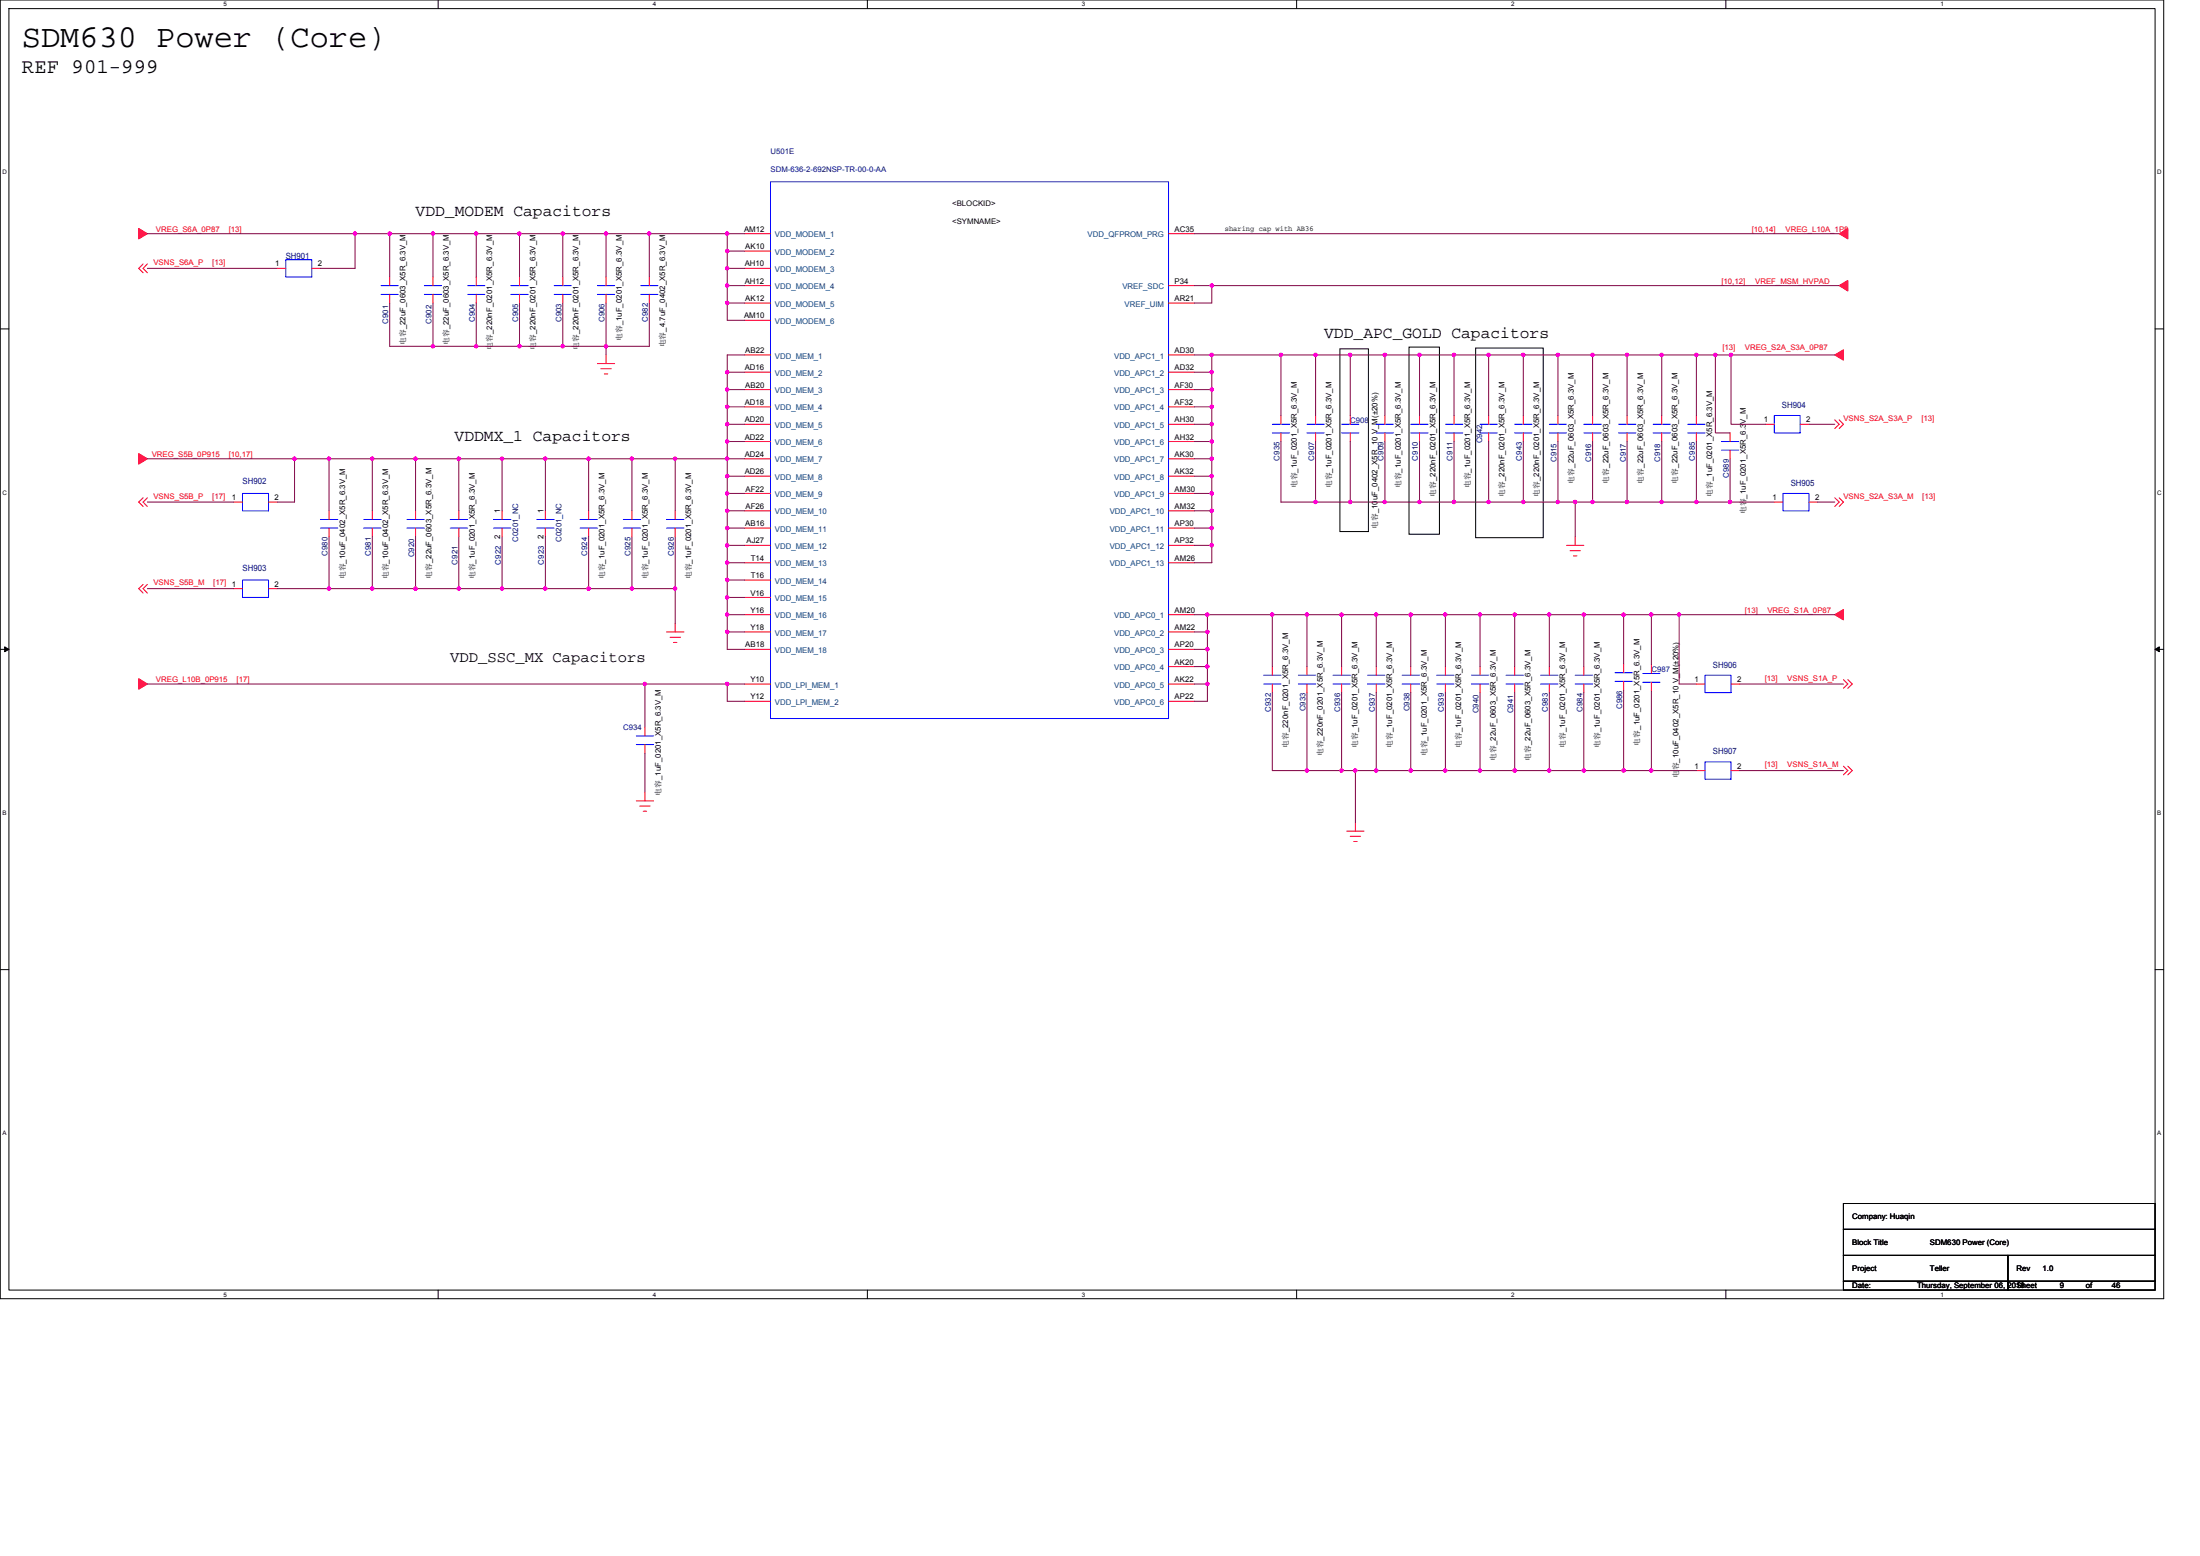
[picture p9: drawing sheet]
<svg xmlns="http://www.w3.org/2000/svg" width="297mm" height="210mm" viewBox="0 0 297 210" stroke-linecap="round" stroke-linejoin="round" font-family="sans-serif">
<path d="M0 0h292.1v175.3h-292.1zM1.2 1.2h289.8v172.9h-289.8z" fill="none" stroke="#000" stroke-width=".14"/>
<g fill="#fff">
<path d="M30.2 .1h.4v1h-.4z"/>
<path d="M30.2 174.2h.4v1h-.4z"/>
</g>
<path d="M59.2 0v1.2M59.2 174.1v1.2" fill="none" stroke="#000" stroke-width=".14"/>
<g fill="#fff">
<path d="M88.1 .1h.5v1h-.5z"/>
<path d="M88.1 174.2h.5v1h-.5z"/>
</g>
<path d="M117.1 0v1.2M117.1 174.1v1.2" fill="none" stroke="#000" stroke-width=".14"/>
<g fill="#fff">
<path d="M146.1 .1h.5v1h-.5z"/>
<path d="M146.1 174.2h.5v1h-.5z"/>
</g>
<path d="M175.1 0v1.2M175.1 174.1v1.2" fill="none" stroke="#000" stroke-width=".14"/>
<g fill="#fff">
<path d="M204 .1h.5v1h-.5z"/>
<path d="M204 174.2h.5v1h-.5z"/>
</g>
<path d="M233 0v1.2M233 174.1v1.2" fill="none" stroke="#000" stroke-width=".14"/>
<g fill="#fff">
<path d="M262 .1h.5v1h-.5z"/>
<path d="M262 174.2h.5v1h-.5z"/>
<path d="M.3 22.8h.6v.9h-.6z"/>
<path d="M291.3 22.8h.6v.9h-.6z"/>
<path d="M.3 66h.6v.9h-.6z"/>
<path d="M291.3 66h.6v.9h-.6z"/>
</g>
<path d="M0 44.4h1.2M291 44.4h1.1" fill="none" stroke="#000" stroke-width=".14"/>
<g fill="#fff">
<path d="M.3 109.2h.6v1h-.6z"/>
<path d="M291.3 109.2h.5v1h-.5z"/>
</g>
<path d="M0 87.6h1.2M291 87.6h1.1" fill="none" stroke="#000" stroke-width=".14"/>
<path d="M.6 87.3l.6 .3-.6 .3zM291 87.6l.5-.3v.6z" fill="#000" stroke="#000" stroke-width=".14"/>
<g fill="#fff">
<path d="M.3 152.5h.6v.9h-.6z"/>
<path d="M291.3 152.5h.5v.9h-.5z"/>
</g>
<path d="M180.9 47.1h3.9v24.6h-3.9zM190.2 46.8h4.1v25.3h-4.1zM199.2 47h9.2v25.6h-9.2zM0 130.9h1.2M291 130.9h1.1M248.9 162.4h42.1v3.5h-42.1zM248.9 165.9h42.1v3.5h-42.1zM248.9 169.4h22.2v3.5h-22.2zM248.9 172.9h22.2v1.2h-22.2zM271.1 172.9h19.9v1.2h-19.9zM271.1 169.4h19.9v3.5h-19.9z" fill="none" stroke="#000" stroke-width=".14"/>
<g fill="none" stroke="#f00" stroke-width=".14">
<path d="M19.3 35.6l-.6 .6 .6 .6M19.9 35.6l-.6 .6 .6 .6M37.4 36.2h1.2M42.1 36.2h1.2M52.6 37.4v1.1M52.6 39.7v1.2M58.5 37.4v1.1M58.5 39.7v1.2M64.3 37.4v1.1M64.3 39.7v1.2M70.1 37.4v1.1M70.1 39.7v1.2"/>
<path d="M76 37.4v1.1M76 39.7v1.2M81.8 37.4v1.1M81.8 39.7v1.2M87.7 37.4v1.1M87.7 39.7v1.2M100.5 31.5h3.5M100.5 33.9h3.5M100.5 36.2h3.5M100.5 38.5h3.5M157.8 31.5h3.5M157.8 38.5h3.5"/>
<path d="M80.7 49.1h2.3M81.1 49.8h1.4M81.6 50.5h.5M81.8 47.9v1.2M100.5 47.9h3.5M100.5 52.6h3.5M100.5 57.3h3.5M100.5 59.6h3.5M100.5 40.9h3.5M100.5 43.2h3.5M100.5 50.2h3.5M100.5 54.9h3.5"/>
<path d="M157.8 40.9h3.5M157.8 47.9h3.5M157.8 50.2h3.5M157.8 52.6h3.5M157.8 54.9h3.5M157.8 57.3h3.5M157.8 59.6h3.5M172.9 56.1v1.2M172.9 58.4v1.2M177.6 56.1v1.2M177.6 58.4v1.2M182.3 56.1v1.2"/>
<path d="M182.3 58.4v1.2M187 58.4v1.2M187 56.1v1.2M191.7 56.1v1.2M191.7 58.4v1.2M196.3 56.1v1.2M196.3 58.4v1.2M201 56.1v1.2M201 58.4v1.2M205.7 56.1v1.2M205.7 58.4v1.2M210.4 56.1v1.2"/>
<path d="M210.4 58.4v1.2M215 56.1v1.2M215 58.4v1.2M219.7 56.1v1.2M219.7 58.4v1.2M224.4 56.1v1.2M224.4 58.4v1.2M229 56.1v1.2M229 58.4v1.2M233.6 58.4v1.2M238.4 57.3h1.2M243.1 57.3h1.1"/>
<path d="M247.7 56.7l.6 .6-.6 .5M248.3 56.7l.6 .6-.6 .5M19.3 67.2l-.6 .6 .6 .5M19.3 78.9l-.6 .5 .6 .6M19.9 67.2l-.6 .6 .6 .5M19.9 78.9l-.6 .5 .6 .6M31.6 67.8h1.1M31.6 79.4h1.1M36.3 67.8h1.1M36.3 79.4h1.1M44.4 68.9v1.2M44.4 71.3v1.1"/>
<path d="M50.3 68.9v1.2M50.3 71.3v1.1M56.1 68.9v1.2M56.1 71.3v1.1M62 68.9v1.2M62 71.3v1.1M67.8 68.9v1.2M67.8 71.3v1.1M73.6 68.9v1.2M73.6 71.3v1.1M79.5 68.9v1.2M79.5 71.3v1.1"/>
<path d="M85.3 68.9v1.2M85.3 71.3v1.1M91.2 68.9v1.2M91.2 71.3v1.1M100.5 61.9h3.5M100.5 64.3h3.5M100.5 66.6h3.5M100.5 68.9h3.5M100.5 71.3h3.5M100.5 73.6h3.5M100.5 75.9h3.5M100.5 78.3h3.5"/>
<path d="M157.8 61.9h3.5M157.8 64.3h3.5M157.8 66.6h3.5M157.8 68.9h3.5M157.8 71.3h3.5M157.8 73.6h3.5M157.8 75.9h3.5M211.5 73.6h2.3M212 74.3h1.4M212.4 75h.5M212.7 72.4v1.2M233.6 60.7v1.2"/>
<path d="M239.6 67.8h1.1M244.2 67.8h1.2M247.7 67.2l.6 .6-.6 .5M248.3 67.2l.6 .6-.6 .5M87.1 98.1v1.2M90 85.3h2.3M90.5 86h1.4M90.9 86.7h.5M91.2 84.1v1.2M100.5 80.6h3.5M100.5 83h3.5M100.5 85.3h3.5"/>
<path d="M100.5 92.3h3.5M100.5 94.6h3.5M100.5 87.6h3.5M157.8 83h3.5M157.8 85.3h3.5M157.8 87.6h3.5M157.8 90h3.5M157.8 92.3h3.5M157.8 94.6h3.5M171.8 90v1.1M171.8 92.3v1.2M176.5 90v1.1"/>
<path d="M176.5 92.3v1.2M181.1 90v1.1M181.1 92.3v1.2M185.8 90v1.1M185.8 92.3v1.2M190.5 90v1.1M190.5 92.3v1.2M195.2 90v1.1M195.2 92.3v1.2M199.8 90v1.1M199.8 92.3v1.2M204.5 90v1.1"/>
<path d="M204.5 92.3v1.2M209.2 90v1.1M209.2 92.3v1.2M213.8 90v1.1M213.8 92.3v1.2M219.2 89.6v1.2M219.2 91.9v1.2M223 89.7v1.2M223 92.1v1.1M229 92.3h1.2M233.7 92.3h1.2M248.9 91.7l.6 .6-.6 .6"/>
<path d="M249.5 91.7l.6 .6-.6 .6M85.9 108.1h2.3M86.4 108.8h1.4M86.8 109.5h.5M87.1 106.9v1.2M87.1 100.5v1.1M181.8 112.2h2.4M182.3 112.9h1.4M182.8 113.6h.4M183 111v1.2M229 104h1.2M233.7 104h1.2"/>
<path d="M248.9 103.4l.6 .6-.6 .6M249.5 103.4l.6 .6-.6 .6"/>
</g>
<g fill="#f00" stroke="#f00" stroke-width=".14">
<path d="M18.7 30.8l1.2 .7-1.2 .7z" fill-rule="evenodd"/>
<path d="M18.7 61.2l1.2 .7-1.2 .7z" fill-rule="evenodd"/>
<path d="M247.7 83l1.2-.7v1.4z" fill-rule="evenodd"/>
<path d="M247.7 47.9l1.2-.7v1.4z" fill-rule="evenodd"/>
<path d="M248.3 31.5l1.2-.7v1.4z" fill-rule="evenodd"/>
<path d="M248.3 38.5l1.2-.7v1.5z" fill-rule="evenodd"/>
<path d="M18.7 91.6l1.2 .7-1.2 .7z" fill-rule="evenodd"/>
</g>
<g fill="none" stroke="#00f" stroke-width=".14">
<path d="M38.6 35.1h3.5v2.3h-3.5zM38.6 36.2h.1M42.1 36.2h.1M51.5 38.5h2.3M51.5 39.7h2.3M52.6 38.5h.1M52.6 39.7h.1M57.3 38.5h2.3M57.3 39.7h2.3M58.5 38.5h.1M58.5 39.7h.1M63.1 38.5h2.4"/>
<path d="M63.1 39.7h2.4M64.3 38.5h.1M64.3 39.7h.1M69 38.5h2.3M69 39.7h2.3M70.1 38.5h.1M70.1 39.7h.1M74.8 38.5h2.3M74.8 39.7h2.3M76 38.5h.1M76 39.7h.1M80.7 38.5h2.3"/>
<path d="M80.7 39.7h2.3M81.8 38.5h.1M81.8 39.7h.1M86.5 38.5h2.3M86.5 39.7h2.3M87.7 38.5h.1M87.7 39.7h.1M104 24.5h53.8v72.5h-53.8zM171.8 57.3h2.3M171.8 58.4h2.3M172.9 57.3h.1M172.9 58.4h.1"/>
<path d="M176.5 57.3h2.3M176.5 58.4h2.3M177.6 57.3h.1M177.6 58.4h.1M181.1 57.3h2.4M181.1 58.4h2.4M182.3 57.3h.1M182.3 58.4h.1M185.8 58.4h2.3M185.8 57.3h2.3M187 58.4h.1M187 57.3h.1"/>
<path d="M190.5 57.3h2.3M190.5 58.4h2.3M191.7 57.3h.1M191.7 58.4h.1M195.2 57.3h2.3M195.2 58.4h2.3M196.3 57.3h.1M196.3 58.4h.1M199.8 57.3h2.4M199.8 58.4h2.4M201 57.3h.1M201 58.4h.1"/>
<path d="M204.5 57.3h2.3M204.5 58.4h2.3M205.7 57.3h.1M205.7 58.4h.1M209.2 57.3h2.3M209.2 58.4h2.3M210.4 57.3h.1M210.4 58.4h.1M213.8 57.3h2.4M213.8 58.4h2.4M215 57.3h.1M215 58.4h.1"/>
<path d="M218.5 57.3h2.4M218.5 58.4h2.4M219.7 57.3h.1M219.7 58.4h.1M223.2 57.3h2.3M223.2 58.4h2.3M224.4 57.3h.1M224.4 58.4h.1M227.9 57.3h2.3M227.9 58.4h2.3M229 57.3h.1M229 58.4h.1"/>
<path d="M232.4 59.6h2.4M233.6 59.6h.1M239.6 57.3h.1M239.6 56.1h3.5v2.3h-3.5zM243.1 57.3h.1M32.7 66.6h3.6v2.3h-3.6zM32.7 78.3h3.6v2.3h-3.6zM32.7 67.8h.1M32.7 79.4h.1M36.3 67.8h.1M36.3 79.4h.1M43.3 70.1h2.3"/>
<path d="M43.3 71.3h2.3M44.4 70.1h.1M44.4 71.3h.1M49.1 70.1h2.4M49.1 71.3h2.4M50.3 70.1h.1M50.3 71.3h.1M54.9 70.1h2.4M54.9 71.3h2.4M56.1 70.1h.1M56.1 71.3h.1M60.8 70.1h2.3"/>
<path d="M60.8 71.3h2.3M62 70.1h.1M62 71.3h.1M66.6 70.1h2.4M66.6 71.3h2.4M67.8 70.1h.1M67.8 71.3h.1M72.5 70.1h2.3M72.5 71.3h2.3M73.6 70.1h.1M73.6 71.3h.1M78.3 70.1h2.4"/>
<path d="M78.3 71.3h2.4M79.5 70.1h.1M79.5 71.3h.1M84.2 70.1h2.3M84.2 71.3h2.3M85.3 70.1h.1M85.3 71.3h.1M90 70.1h2.3M90 71.3h2.3M91.2 70.1h.1M91.2 71.3h.1M232.4 60.7h2.4"/>
<path d="M233.6 60.7h.1M240.7 67.8h.1M240.7 66.6h3.5v2.3h-3.5zM244.2 67.8h.1M85.9 99.3h2.3M87.1 99.3h.1M170.6 91.1h2.3M170.6 92.3h2.3M171.8 91.1h.1M171.8 92.3h.1M175.3 91.1h2.3M175.3 92.3h2.3"/>
<path d="M176.5 91.1h.1M176.5 92.3h.1M180 91.1h2.3M180 92.3h2.3M181.1 91.1h.1M181.1 92.3h.1M184.6 91.1h2.4M184.6 92.3h2.4M185.8 91.1h.1M185.8 92.3h.1M189.3 91.1h2.4M189.3 92.3h2.4"/>
<path d="M190.5 91.1h.1M190.5 92.3h.1M194 91.1h2.3M194 92.3h2.3M195.2 91.1h.1M195.2 92.3h.1M198.7 91.1h2.3M198.7 92.3h2.3M199.8 91.1h.1M199.8 92.3h.1M203.3 91.1h2.4M203.3 92.3h2.4"/>
<path d="M204.5 91.1h.1M204.5 92.3h.1M208 91.1h2.4M208 92.3h2.4M209.2 91.1h.1M209.2 92.3h.1M212.7 91.1h2.3M212.7 92.3h2.3M213.8 91.1h.1M213.8 92.3h.1M218.1 90.8h2.3M218.1 91.9h2.3"/>
<path d="M219.2 90.8h.1M219.2 91.9h.1M221.8 90.9h2.3M221.8 92.1h2.3M223 90.9h.1M223 92.1h.1M230.2 92.3h.1M230.2 91.1h3.5v2.4h-3.5zM233.7 92.3h.1M85.9 100.5h2.3M87.1 100.5h.1M230.2 104h.1"/>
<path d="M230.2 102.8h3.5v2.4h-3.5zM233.7 104h.1"/>
</g>
<g fill="none" stroke="#800040" stroke-width=".14">
<path d="M19.9 36.2h17.5M19.9 31.5h28M47.9 31.5h4.7M47.9 31.5v4.7h-4.6M52.6 31.5h5.9M52.6 31.5v5.9M58.5 31.5h5.8M58.5 31.5v5.9M64.3 31.5h5.8M64.3 31.5v5.9M70.1 31.5h5.9M70.1 31.5v5.9"/>
<path d="M76 31.5h5.8M76 31.5v5.9M81.8 31.5h5.9M81.8 31.5v5.9M87.7 31.5v5.9M87.7 31.5h10.5M98.2 33.9h2.3M98.2 33.9v2.3M98.2 36.2h2.3M98.2 36.2v2.3M98.2 38.5h2.3M98.2 38.5v2.4"/>
<path d="M100.5 31.5h-2.3v2.4M161.3 31.5h87M161.3 38.5h2.3M163.6 38.5v2.4h-2.3M163.6 38.5h84.7M52.6 40.9v5.8h11.7M58.5 40.9v5.8M64.3 46.7h5.8M64.3 40.9v5.8M70.1 46.7h5.9M70.1 40.9v5.8M76 40.9v5.8"/>
<path d="M76 46.7h5.8M81.8 40.9v5.8M81.8 46.7v1.2M87.7 40.9v5.8h-5.9M98.2 40.9v2.3h2.3M98.2 40.9h2.3M98.2 50.2h2.3M98.2 50.2v2.4M98.2 52.6h2.3M98.2 52.6v2.3M98.2 54.9h2.3M98.2 54.9v2.4"/>
<path d="M98.2 57.3h2.3M98.2 57.3v2.3M98.2 59.6h2.3M98.2 59.6v2.3M100.5 47.9h-2.3v2.3M161.3 47.9h2.3M161.3 50.2h2.3M161.3 52.6h2.3M161.3 54.9h2.3M161.3 57.3h2.3M161.3 59.6h2.3M163.6 47.9h9.3"/>
<path d="M163.6 47.9v2.3M163.6 50.2v2.4M163.6 52.6v2.3M163.6 54.9v2.4M163.6 57.3v2.3M163.6 59.6v2.3M172.9 47.9v8.2M172.9 47.9h4.7M172.9 59.6v8.2h4.7M177.6 59.6v8.2M177.6 47.9v8.2M177.6 47.9h4.7"/>
<path d="M182.3 59.6v8.2M182.3 47.9h4.7M182.3 47.9v8.2M187 59.6v8.2M187 47.9h4.7M187 47.9v8.2M191.7 59.6v8.2M191.7 47.9h4.6M191.7 47.9v8.2M196.3 47.9v8.2M196.3 59.6v8.2M196.3 47.9h4.7"/>
<path d="M201 47.9v8.2M201 47.9h4.7M201 59.6v8.2M205.7 47.9v8.2M205.7 59.6v8.2M205.7 47.9h4.7M210.4 47.9v8.2M210.4 59.6v8.2M210.4 47.9h9.3M215 47.9v8.2M215 59.6v8.2M219.7 47.9v8.2"/>
<path d="M219.7 47.9h4.7v8.2M219.7 59.6v8.2M224.4 47.9h4.6M224.4 59.6v8.2M229 47.9h2.6M229 59.6v8.2M229 47.9v8.2M231.6 47.9h2.1M231.6 47.9v10.5h2M233.7 47.9h14M233.7 47.9v9.4h4.7M244.2 57.3h3.5"/>
<path d="M19.9 61.9h19.9v5.9h-2.4M19.9 67.8h11.7M19.9 79.4h11.7M37.4 79.4h7M39.8 61.9h4.6M44.4 61.9h5.9M44.4 79.4h5.9M44.4 61.9v7M44.4 72.4v7M50.3 61.9h5.8M50.3 79.4h5.8M50.3 61.9v7"/>
<path d="M50.3 72.4v7M56.1 61.9h5.9M56.1 79.4h5.9M56.1 72.4v7M56.1 61.9v7M62 79.4h5.8M62 61.9h5.8M62 72.4v7M62 61.9v7M67.8 79.4h5.8M67.8 61.9h5.8M67.8 61.9v7"/>
<path d="M67.8 72.4v7M73.6 79.4h5.9M73.6 61.9h5.9v7M73.6 72.4v7M73.6 61.9v7M79.5 61.9h5.8M79.5 79.4h5.8M79.5 72.4v7M85.3 72.4v7M85.3 61.9h5.9M85.3 79.4h5.9M85.3 61.9v7"/>
<path d="M91.2 72.4v7M91.2 79.4v4.7M91.2 61.9h7M91.2 61.9v7M98.2 61.9v2.4M98.2 61.9h2.3M98.2 64.3h2.3M98.2 64.3v2.3M98.2 66.6h2.3M98.2 66.6v2.3M98.2 68.9h2.3M98.2 68.9v2.4"/>
<path d="M98.2 71.3h2.3M98.2 71.3v2.3M98.2 73.6h2.3M98.2 73.6v2.3M98.2 75.9h2.3M98.2 75.9v2.4M98.2 78.3h2.3M98.2 78.3v2.3M161.3 61.9h2.3M161.3 64.3h2.3M161.3 66.6h2.3M161.3 68.9h2.3"/>
<path d="M161.3 71.3h2.3M161.3 73.6h2.3M163.6 73.6v2.3h-2.3M163.6 61.9v2.4M163.6 64.3v2.3M163.6 66.6v2.3M163.6 68.9v2.4M163.6 71.3v2.3M177.6 67.8h4.7M182.3 67.8h4.7M187 67.8h4.7M191.7 67.8h4.6"/>
<path d="M196.3 67.8h4.7M201 67.8h4.7M205.7 67.8h4.7M210.4 67.8h2.3M212.7 67.8v4.6M212.7 67.8h2.3M215 67.8h4.7M219.7 67.8h4.7M224.4 67.8h4.6M229 67.8h4.6M233.6 61.9v5.9M233.6 67.8h6"/>
<path d="M245.4 67.8h2.3M19.9 92.3h67.2M87.1 92.3v5.8M87.1 92.3h11.1M98.2 85.3v2.3h2.3M98.2 80.6h2.3M98.2 80.6v2.4M98.2 83h2.3M98.2 83v2.3M98.2 85.3h2.3M100.5 92.3h-2.3v2.3h2.3M161.3 92.3h1.7"/>
<path d="M161.3 90h1.7M161.3 85.3h1.7M161.3 87.6h1.7M161.3 83h1.7M163 83h8.8M163 83v2.3M163 92.3v2.3h-1.7M163 90v2.3M163 85.3v2.3M163 87.6v2.4M171.8 83v7M171.8 93.5v10.5h4.7"/>
<path d="M171.8 83h4.7M176.5 83v7M176.5 93.5v10.5M176.5 83h4.6M181.1 93.5v10.5M181.1 83h4.7M181.1 83v7M185.8 83v7M185.8 83h4.7M185.8 93.5v10.5h4.7M190.5 83v7M190.5 93.5v10.5"/>
<path d="M190.5 83h4.7M195.2 83v7M195.2 83h4.6M195.2 93.5v10.5h4.6M199.8 83v7M199.8 93.5v10.5M199.8 83h4.7M204.5 83v7M204.5 83h4.7M204.5 93.5v10.5M209.2 83v7M209.2 83h4.6"/>
<path d="M209.2 93.5v10.5M213.8 83v7M213.8 83h5.4M213.8 93.5v10.5M219.2 83v6.6M219.2 83h3.8M219.2 93.1v10.9h3.8M223 83v6.7M223 83h3.7M223 93.2v10.8h6M226.7 83h21M226.7 83v9.3h2.3"/>
<path d="M234.9 92.3h14M87.1 101.6v5.3M176.5 104h4.6M181.1 104h1.9M183 104v7M183 104h2.8M190.5 104h4.7M199.8 104h4.7M204.5 104h4.7M209.2 104h4.6M213.8 104h5.4M234.9 104h14"/>
</g>
<g fill="#f0f" stroke="#f0f" stroke-width=".14">
<circle cx="47.9" cy="31.5" r=".22"/>
<circle cx="58.4" cy="31.5" r=".22"/>
<circle cx="76" cy="31.5" r=".22"/>
<circle cx="70.1" cy="31.5" r=".22"/>
<circle cx="81.8" cy="46.7" r=".22"/>
<circle cx="70.1" cy="46.7" r=".22"/>
<circle cx="98.2" cy="36.2" r=".22"/>
<circle cx="98.2" cy="33.9" r=".22"/>
<circle cx="98.2" cy="38.5" r=".22"/>
<circle cx="98.2" cy="40.9" r=".22"/>
<circle cx="91.1" cy="79.4" r=".22"/>
<circle cx="61.9" cy="79.4" r=".22"/>
<circle cx="85.3" cy="61.9" r=".22"/>
<circle cx="79.5" cy="61.9" r=".22"/>
<circle cx="73.6" cy="61.9" r=".22"/>
<circle cx="61.9" cy="61.9" r=".22"/>
<circle cx="98.2" cy="61.9" r=".22"/>
<circle cx="91.1" cy="61.9" r=".22"/>
<circle cx="39.8" cy="61.9" r=".22"/>
<circle cx="98.2" cy="64.3" r=".22"/>
<circle cx="98.2" cy="50.2" r=".22"/>
<circle cx="98.2" cy="52.6" r=".22"/>
<circle cx="98.2" cy="57.2" r=".22"/>
<circle cx="98.2" cy="54.9" r=".22"/>
<circle cx="163" cy="82.9" r=".22"/>
<circle cx="176.5" cy="82.9" r=".22"/>
<circle cx="171.8" cy="82.9" r=".22"/>
<circle cx="176.5" cy="104" r=".22"/>
<circle cx="52.6" cy="31.5" r=".22"/>
<circle cx="64.3" cy="31.5" r=".22"/>
<circle cx="81.8" cy="31.5" r=".22"/>
<circle cx="177.6" cy="47.9" r=".22"/>
<circle cx="191.6" cy="47.9" r=".22"/>
<circle cx="196.3" cy="47.9" r=".22"/>
<circle cx="233.7" cy="47.9" r=".22"/>
<circle cx="187" cy="47.9" r=".22"/>
<circle cx="182.3" cy="47.9" r=".22"/>
<circle cx="215" cy="47.9" r=".22"/>
<circle cx="224.4" cy="47.9" r=".22"/>
<circle cx="219.7" cy="47.9" r=".22"/>
<circle cx="210.3" cy="47.9" r=".22"/>
<circle cx="163" cy="92.3" r=".22"/>
<circle cx="163" cy="85.3" r=".22"/>
<circle cx="163" cy="89.9" r=".22"/>
<circle cx="163" cy="87.6" r=".22"/>
<circle cx="87.1" cy="92.3" r=".22"/>
<circle cx="98.2" cy="92.3" r=".22"/>
<circle cx="98.2" cy="68.9" r=".22"/>
<circle cx="98.2" cy="66.6" r=".22"/>
<circle cx="98.2" cy="71.3" r=".22"/>
<circle cx="98.2" cy="73.6" r=".22"/>
<circle cx="98.2" cy="78.3" r=".22"/>
<circle cx="98.2" cy="75.9" r=".22"/>
<circle cx="98.2" cy="80.6" r=".22"/>
<circle cx="98.2" cy="85.3" r=".22"/>
<circle cx="98.2" cy="82.9" r=".22"/>
<circle cx="98.2" cy="59.6" r=".22"/>
<circle cx="226.7" cy="82.9" r=".22"/>
<circle cx="56.1" cy="61.9" r=".22"/>
<circle cx="50.3" cy="61.9" r=".22"/>
<circle cx="56.1" cy="79.4" r=".22"/>
<circle cx="50.3" cy="79.4" r=".22"/>
<circle cx="58.4" cy="46.7" r=".22"/>
<circle cx="64.3" cy="46.7" r=".22"/>
<circle cx="76" cy="46.7" r=".22"/>
<circle cx="181.1" cy="82.9" r=".22"/>
<circle cx="181.1" cy="104" r=".22"/>
<circle cx="185.8" cy="82.9" r=".22"/>
<circle cx="190.5" cy="82.9" r=".22"/>
<circle cx="190.5" cy="104" r=".22"/>
<circle cx="195.1" cy="82.9" r=".22"/>
<circle cx="195.1" cy="104" r=".22"/>
<circle cx="199.8" cy="82.9" r=".22"/>
<circle cx="204.5" cy="104" r=".22"/>
<circle cx="199.8" cy="104" r=".22"/>
<circle cx="204.5" cy="82.9" r=".22"/>
<circle cx="44.4" cy="61.9" r=".22"/>
<circle cx="44.4" cy="79.4" r=".22"/>
<circle cx="163.6" cy="38.5" r=".22"/>
<circle cx="67.8" cy="61.9" r=".22"/>
<circle cx="67.8" cy="79.4" r=".22"/>
<circle cx="201" cy="47.9" r=".22"/>
<circle cx="205.7" cy="47.9" r=".22"/>
<circle cx="87.7" cy="31.5" r=".22"/>
<circle cx="98.2" cy="31.5" r=".22"/>
<circle cx="224.4" cy="67.7" r=".22"/>
<circle cx="219.7" cy="67.7" r=".22"/>
<circle cx="215" cy="67.7" r=".22"/>
<circle cx="210.3" cy="67.7" r=".22"/>
<circle cx="205.7" cy="67.7" r=".22"/>
<circle cx="201" cy="67.7" r=".22"/>
<circle cx="196.3" cy="67.7" r=".22"/>
<circle cx="191.6" cy="67.7" r=".22"/>
<circle cx="187" cy="67.7" r=".22"/>
<circle cx="182.3" cy="67.7" r=".22"/>
<circle cx="177.6" cy="67.7" r=".22"/>
<circle cx="172.9" cy="47.9" r=".22"/>
<circle cx="163.6" cy="47.9" r=".22"/>
<circle cx="163.6" cy="52.6" r=".22"/>
<circle cx="163.6" cy="50.2" r=".22"/>
<circle cx="163.6" cy="57.2" r=".22"/>
<circle cx="163.6" cy="54.9" r=".22"/>
<circle cx="163.6" cy="61.9" r=".22"/>
<circle cx="163.6" cy="59.6" r=".22"/>
<circle cx="163.6" cy="64.3" r=".22"/>
<circle cx="163.6" cy="68.9" r=".22"/>
<circle cx="163.6" cy="66.6" r=".22"/>
<circle cx="163.6" cy="71.3" r=".22"/>
<circle cx="163.6" cy="73.6" r=".22"/>
<circle cx="185.8" cy="104" r=".22"/>
<circle cx="183" cy="104" r=".22"/>
<circle cx="212.7" cy="67.7" r=".22"/>
<circle cx="79.5" cy="79.4" r=".22"/>
<circle cx="73.6" cy="79.4" r=".22"/>
<circle cx="85.3" cy="79.4" r=".22"/>
<circle cx="209.2" cy="82.9" r=".22"/>
<circle cx="209.2" cy="104" r=".22"/>
<circle cx="213.8" cy="82.9" r=".22"/>
<circle cx="213.8" cy="104" r=".22"/>
<circle cx="229" cy="47.9" r=".22"/>
<circle cx="229" cy="67.7" r=".22"/>
<circle cx="219.2" cy="82.9" r=".22"/>
<circle cx="219.2" cy="104" r=".22"/>
<circle cx="223" cy="104" r=".22"/>
<circle cx="223" cy="82.9" r=".22"/>
<circle cx="231.6" cy="47.9" r=".22"/>
<circle cx="233.6" cy="67.7" r=".22"/>
</g>
<text font-size="4.3" x="3" y="6.3">SDM630 Power (Core)</text>
<text font-size="2.8" x="3" y="9.8">REF 901-999</text>
<g font-size="2.2">
<text x="56.1" y="29.2">VDD_MODEM Capacitors</text>
<text x="178.8" y="45.6">VDD_APC_GOLD Capacitors</text>
<text x="61.4" y="59.6">VDDMX_1 Capacitors</text>
</g>
<text font-size="2.1" x="60.8" y="89.3">VDD_SSC_MX Capacitors</text>
<g font-size="1.2" fill="#000080">
<text x="38.6" y="35">SH901</text>
<text x="240.6" y="55.1">SH904</text>
<text x="32.7" y="65.3">SH902</text>
<text x="241.8" y="65.6">SH905</text>
<text x="32.7" y="77">SH903</text>
<text x="231.3" y="90.1">SH906</text>
<text x="231.3" y="101.8">SH907</text>
</g>
<g font-size="1.1">
<text x="37.2" y="36">1</text>
<text x="42.9" y="36">2</text>
<text x="100.5" y="31.3">AM12</text>
<text x="100.6" y="36">AH10</text>
<text x="100.6" y="33.6">AK10</text>
<text x="158.6" y="31.3">AC35</text>
<text x="100.6" y="38.3">AH12</text>
<text x="100.6" y="40.6">AK12</text>
<text x="158.6" y="40.6">AR21</text>
<text x="158.6" y="38.3">P34</text>
<text x="100.5" y="43">AM10</text>
<text x="100.6" y="47.6">AB22</text>
<text x="158.6" y="47.6">AD30</text>
<text x="100.6" y="50">AD16</text>
<text x="100.6" y="52.3">AB20</text>
<text x="158.6" y="50">AD32</text>
<text x="158.6" y="52.3">AF30</text>
<text x="100.6" y="57">AD20</text>
<text x="100.6" y="59.3">AD22</text>
<text x="100.6" y="54.7">AD18</text>
<text x="158.6" y="54.7">AF32</text>
<text x="158.6" y="57">AH30</text>
<text x="158.6" y="59.3">AH32</text>
<text x="238.1" y="57">1</text>
<text x="243.9" y="57">2</text>
<text x="100.6" y="61.7">AD24</text>
<text x="100.6" y="64">AD26</text>
<text x="158.6" y="61.7">AK30</text>
<text x="158.6" y="64">AK32</text>
<text x="31.3" y="67.5">1</text>
<text x="37.1" y="67.5">2</text>
<text x="67.5" y="69.3" transform="rotate(-90 67.5 69.3)">1</text>
<text x="73.4" y="69.3" transform="rotate(-90 73.4 69.3)">1</text>
<text x="100.6" y="71">AB16</text>
<text x="100.7" y="66.3">AF22</text>
<text x="100.7" y="68.7">AF26</text>
<text x="158.6" y="66.3">AM30</text>
<text x="158.6" y="68.7">AM32</text>
<text x="158.6" y="71">AP30</text>
<text x="239.3" y="67.5">1</text>
<text x="245.1" y="67.5">2</text>
<text x="67.5" y="72.7" transform="rotate(-90 67.5 72.7)">2</text>
<text x="73.4" y="72.7" transform="rotate(-90 73.4 72.7)">2</text>
<text x="100.8" y="73.3">AJ27</text>
<text x="101.4" y="75.7">T14</text>
<text x="158.6" y="73.3">AP32</text>
<text x="158.6" y="75.7">AM26</text>
<text x="31.3" y="79.2">1</text>
<text x="37.1" y="79.2">2</text>
<text x="101.3" y="80.4">V16</text>
<text x="101.3" y="82.7">Y16</text>
<text x="101.4" y="78">T16</text>
<text x="158.6" y="82.7">AM20</text>
<text x="100.6" y="87.4">AB18</text>
<text x="101.3" y="85">Y18</text>
<text x="158.6" y="85">AM22</text>
<text x="158.6" y="87.4">AP20</text>
<text x="158.6" y="89.7">AK20</text>
<text x="101.3" y="92.1">Y10</text>
<text x="101.3" y="94.4">Y12</text>
<text x="158.6" y="92.1">AK22</text>
<text x="158.6" y="94.4">AP22</text>
<text x="228.8" y="92.1">1</text>
<text x="234.5" y="92.1">2</text>
<text x="228.8" y="103.7">1</text>
<text x="234.5" y="103.7">2</text>
</g>
<g font-size="1.1" fill="#004080">
<text x="104.6" y="32">VDD_MODEM_1</text>
<text x="104.6" y="34.4">VDD_MODEM_2</text>
<text x="146.9" y="32">VDD_QFPROM_PRG</text>
<text x="104.6" y="36.7">VDD_MODEM_3</text>
<text x="104.6" y="39">VDD_MODEM_4</text>
<text x="104.6" y="41.4">VDD_MODEM_5</text>
<text x="151.5" y="39">VREF_SDC</text>
<text x="151.8" y="41.4">VREF_UIM</text>
<text x="104.6" y="43.7">VDD_MODEM_6</text>
<text x="104.6" y="48.4">VDD_MEM_1</text>
<text x="104.6" y="53.1">VDD_MEM_3</text>
<text x="104.6" y="50.7">VDD_MEM_2</text>
<text x="150.4" y="48.4">VDD_APC1_1</text>
<text x="150.4" y="50.7">VDD_APC1_2</text>
<text x="150.4" y="53.1">VDD_APC1_3</text>
<text x="104.6" y="57.7">VDD_MEM_5</text>
<text x="104.6" y="55.4">VDD_MEM_4</text>
<text x="150.4" y="55.4">VDD_APC1_4</text>
<text x="150.4" y="57.7">VDD_APC1_5</text>
<text x="104.6" y="60.1">VDD_MEM_6</text>
<text x="104.6" y="62.4">VDD_MEM_7</text>
<text x="104.6" y="64.7">VDD_MEM_8</text>
<text x="150.4" y="60.1">VDD_APC1_6</text>
<text x="150.4" y="62.4">VDD_APC1_7</text>
<text x="150.4" y="64.7">VDD_APC1_8</text>
<text x="104.6" y="67.1">VDD_MEM_9</text>
<text x="104.6" y="69.4">VDD_MEM_10</text>
<text x="104.6" y="71.8">VDD_MEM_11</text>
<text x="149.8" y="69.4">VDD_APC1_10</text>
<text x="149.8" y="71.8">VDD_APC1_11</text>
<text x="150.4" y="67.1">VDD_APC1_9</text>
<text x="104.6" y="74.1">VDD_MEM_12</text>
<text x="104.6" y="76.4">VDD_MEM_13</text>
<text x="149.8" y="74.1">VDD_APC1_12</text>
<text x="149.8" y="76.4">VDD_APC1_13</text>
<text x="104.6" y="78.8">VDD_MEM_14</text>
<text x="104.6" y="81.1">VDD_MEM_15</text>
<text x="104.6" y="83.4">VDD_MEM_16</text>
<text x="150.4" y="83.4">VDD_APC0_1</text>
<text x="104.6" y="85.8">VDD_MEM_17</text>
<text x="104.6" y="88.1">VDD_MEM_18</text>
<text x="150.4" y="85.8">VDD_APC0_2</text>
<text x="150.4" y="88.1">VDD_APC0_3</text>
<text x="104.6" y="92.8">VDD_LPI_MEM_1</text>
<text x="104.6" y="95.1">VDD_LPI_MEM_2</text>
<text x="150.4" y="90.4">VDD_APC0_4</text>
<text x="150.4" y="92.8">VDD_APC0_5</text>
<text x="150.4" y="95.1">VDD_APC0_6</text>
</g>
<g font-size="1" fill="#000080">
<text x="104" y="20.8">U501E</text>
<text x="104" y="23.2">SDM-636-2-692NSP-TR-00-0-AA</text>
<text x="52.4" y="43.7" transform="rotate(-90 52.4 43.7)">C901</text>
<text x="58.3" y="43.7" transform="rotate(-90 58.3 43.7)">C902</text>
<text x="64.1" y="43.5" transform="rotate(-90 64.1 43.5)">C904</text>
<text x="70" y="43.5" transform="rotate(-90 70 43.5)">C905</text>
<text x="75.8" y="43.5" transform="rotate(-90 75.8 43.5)">C903</text>
<text x="81.6" y="43.5" transform="rotate(-90 81.6 43.5)">C906</text>
<text x="87.5" y="43.4" transform="rotate(-90 87.5 43.4)">C982</text>
<text x="182.3" y="57">C908</text>
<text x="200.1" y="59.8" transform="rotate(-90 200.1 59.8)">C942</text>
<text x="172.8" y="62.1" transform="rotate(-90 172.8 62.1)">C935</text>
<text x="177.4" y="62.1" transform="rotate(-90 177.4 62.1)">C907</text>
<text x="186.8" y="62.1" transform="rotate(-90 186.8 62.1)">C909</text>
<text x="191.4" y="62.1" transform="rotate(-90 191.4 62.1)">C910</text>
<text x="196.1" y="62.1" transform="rotate(-90 196.1 62.1)">C911</text>
<text x="205.5" y="62.1" transform="rotate(-90 205.5 62.1)">C943</text>
<text x="210.2" y="62.4" transform="rotate(-90 210.2 62.4)">C915</text>
<text x="214.8" y="62.4" transform="rotate(-90 214.8 62.4)">C916</text>
<text x="219.5" y="62.4" transform="rotate(-90 219.5 62.4)">C917</text>
<text x="224.2" y="62.4" transform="rotate(-90 224.2 62.4)">C918</text>
<text x="228.9" y="62.1" transform="rotate(-90 228.9 62.1)">C985</text>
<text x="233.4" y="64.5" transform="rotate(-90 233.4 64.5)">C989</text>
<text x="44.2" y="75" transform="rotate(-90 44.2 75)">C980</text>
<text x="50.1" y="75" transform="rotate(-90 50.1 75)">C981</text>
<text x="55.9" y="75.2" transform="rotate(-90 55.9 75.2)">C920</text>
<text x="61.8" y="76.2" transform="rotate(-90 61.8 76.2)">C921</text>
<text x="67.6" y="76.2" transform="rotate(-90 67.6 76.2)">C922</text>
<text x="70" y="73.1" transform="rotate(-90 70 73.1)">C0201_NC</text>
<text x="73.4" y="76.2" transform="rotate(-90 73.4 76.2)">C923</text>
<text x="75.8" y="73.1" transform="rotate(-90 75.8 73.1)">C0201_NC</text>
<text x="79.3" y="75" transform="rotate(-90 79.3 75)">C924</text>
<text x="85.1" y="75" transform="rotate(-90 85.1 75)">C925</text>
<text x="91" y="75" transform="rotate(-90 91 75)">C926</text>
<text x="219" y="95.7" transform="rotate(-90 219 95.7)">C986</text>
<text x="223" y="90.7">C987</text>
<text x="84.2" y="98.5">C934</text>
<text x="171.6" y="96" transform="rotate(-90 171.6 96)">C932</text>
<text x="176.3" y="96" transform="rotate(-90 176.3 96)">C933</text>
<text x="181" y="96" transform="rotate(-90 181 96)">C936</text>
<text x="185.6" y="96" transform="rotate(-90 185.6 96)">C937</text>
<text x="190.3" y="96" transform="rotate(-90 190.3 96)">C938</text>
<text x="195" y="96" transform="rotate(-90 195 96)">C939</text>
<text x="199.6" y="96.2" transform="rotate(-90 199.6 96.2)">C940</text>
<text x="204.3" y="96.2" transform="rotate(-90 204.3 96.2)">C941</text>
<text x="209" y="96" transform="rotate(-90 209 96)">C983</text>
<text x="213.7" y="96" transform="rotate(-90 213.7 96)">C984</text>
</g>
<g font-size="1">
<text x="128.6" y="27.8">&lt;BLOCKID&gt;</text>
<text x="128.6" y="30.2">&lt;SYMNAME&gt;</text>
<text x="165.4" y="31.2">sharing cap with AB36</text>
<text x="54.8" y="46.6" transform="rotate(-90 54.8 46.6)">电容_22uF_0603_X5R_6.3V_M</text>
<text x="60.6" y="46.6" transform="rotate(-90 60.6 46.6)">电容_22uF_0603_X5R_6.3V_M</text>
<text x="66.4" y="47.2" transform="rotate(-90 66.4 47.2)">电容_220nF_0201_X5R_6.3V_M</text>
<text x="72.3" y="47.2" transform="rotate(-90 72.3 47.2)">电容_220nF_0201_X5R_6.3V_M</text>
<text x="78.1" y="47.2" transform="rotate(-90 78.1 47.2)">电容_220nF_0201_X5R_6.3V_M</text>
<text x="84" y="46" transform="rotate(-90 84 46)">电容_1uF_0201_X5R_6.3V_M</text>
<text x="89.8" y="46.9" transform="rotate(-90 89.8 46.9)">电容_4.7uF_0402_X5R_6.3V_M</text>
<text x="175.1" y="65.9" transform="rotate(-90 175.1 65.9)">电容_1uF_0201_X5R_6.3V_M</text>
<text x="179.8" y="65.9" transform="rotate(-90 179.8 65.9)">电容_1uF_0201_X5R_6.3V_M</text>
<text x="189.1" y="65.9" transform="rotate(-90 189.1 65.9)">电容_1uF_0201_X5R_6.3V_M</text>
<text x="198.5" y="65.9" transform="rotate(-90 198.5 65.9)">电容_1uF_0201_X5R_6.3V_M</text>
<text x="212.5" y="65.3" transform="rotate(-90 212.5 65.3)">电容_22uF_0603_X5R_6.3V_M</text>
<text x="217.2" y="65.3" transform="rotate(-90 217.2 65.3)">电容_22uF_0603_X5R_6.3V_M</text>
<text x="221.8" y="65.3" transform="rotate(-90 221.8 65.3)">电容_22uF_0603_X5R_6.3V_M</text>
<text x="226.5" y="65.3" transform="rotate(-90 226.5 65.3)">电容_22uF_0603_X5R_6.3V_M</text>
<text x="186" y="71.4" transform="rotate(-90 186 71.4)">电容_10uF_0402_X5R_10 V_M(±20%)</text>
<text x="193.8" y="67.1" transform="rotate(-90 193.8 67.1)">电容_220nF_0201_X5R_6.3V_M</text>
<text x="203.1" y="67.1" transform="rotate(-90 203.1 67.1)">电容_220nF_0201_X5R_6.3V_M</text>
<text x="207.8" y="67.1" transform="rotate(-90 207.8 67.1)">电容_220nF_0201_X5R_6.3V_M</text>
<text x="231.2" y="67.1" transform="rotate(-90 231.2 67.1)">电容_1uF_0201_X5R_6.3V_M</text>
<text x="235.7" y="69.4" transform="rotate(-90 235.7 69.4)">电容_1uF_0201_X5R_6.3V_M</text>
<text x="46.6" y="78.2" transform="rotate(-90 46.6 78.2)">电容_10uF_0402_X5R_6.3V_M</text>
<text x="52.4" y="78.2" transform="rotate(-90 52.4 78.2)">电容_10uF_0402_X5R_6.3V_M</text>
<text x="58.3" y="78.1" transform="rotate(-90 58.3 78.1)">电容_22uF_0603_X5R_6.3V_M</text>
<text x="64.1" y="78.2" transform="rotate(-90 64.1 78.2)">电容_1uF_0201_X5R_6.3V_M</text>
<text x="81.6" y="78.2" transform="rotate(-90 81.6 78.2)">电容_1uF_0201_X5R_6.3V_M</text>
<text x="87.5" y="78.2" transform="rotate(-90 87.5 78.2)">电容_1uF_0201_X5R_6.3V_M</text>
<text x="93.3" y="78.2" transform="rotate(-90 93.3 78.2)">电容_1uF_0201_X5R_6.3V_M</text>
<text x="173.9" y="100.9" transform="rotate(-90 173.9 100.9)">电容_220nF_0201_X5R_6.3V_M</text>
<text x="183.3" y="100.9" transform="rotate(-90 183.3 100.9)">电容_1uF_0201_X5R_6.3V_M</text>
<text x="188" y="100.9" transform="rotate(-90 188 100.9)">电容_1uF_0201_X5R_6.3V_M</text>
<text x="197.3" y="100.9" transform="rotate(-90 197.3 100.9)">电容_1uF_0201_X5R_6.3V_M</text>
<text x="211.3" y="100.9" transform="rotate(-90 211.3 100.9)">电容_1uF_0201_X5R_6.3V_M</text>
<text x="216" y="100.9" transform="rotate(-90 216 100.9)">电容_1uF_0201_X5R_6.3V_M</text>
<text x="221.4" y="100.6" transform="rotate(-90 221.4 100.6)">电容_1uF_0201_X5R_6.3V_M</text>
<text x="89.2" y="107.4" transform="rotate(-90 89.2 107.4)">电容_1uF_0201_X5R_6.3V_M</text>
<text x="178.6" y="102.1" transform="rotate(-90 178.6 102.1)">电容_220nF_0201_X5R_6.3V_M</text>
<text x="192.6" y="102.1" transform="rotate(-90 192.6 102.1)">电容_1uF_0201_X5R_6.3V_M</text>
<text x="202" y="102.7" transform="rotate(-90 202 102.7)">电容_22uF_0603_X5R_6.3V_M</text>
<text x="206.6" y="102.7" transform="rotate(-90 206.6 102.7)">电容_22uF_0603_X5R_6.3V_M</text>
<text x="226.6" y="105" transform="rotate(-90 226.6 105)">电容_10uF_0402_X5R_10 V_M(±20%)</text>
<text x="250.1" y="164.5">Company: Huaqin</text>
<text x="250.1" y="168">Block Title</text>
<text x="250.1" y="171.5">Project</text>
<text x="250.1" y="173.9">Date:</text>
<text x="258.8" y="173.9">Thursday, September 06, 2018</text>
<text x="260.6" y="171.5">Teller</text>
<text x="260.6" y="168">SDM630 Power (Core)</text>
<text x="272.3" y="171.5">Rev</text>
<text x="272.3" y="173.9">Sheet</text>
<text x="275.8" y="171.5">1.0</text>
<text x="278.1" y="173.9">9</text>
<text x="281.6" y="173.9">of</text>
<text x="285.1" y="173.9">46</text>
</g>
<g font-size="1" fill="#f00">
<text x="20.7" y="35.8">VSNS_S6A_P</text>
<text x="21.1" y="31.3">VREG_S6A_0P87</text>
<text x="28.7" y="35.8">[13]</text>
<text x="30.9" y="31.3">[13]</text>
<text x="236.5" y="31.3">[10,14]</text>
<text x="241.1" y="31.3">VREG_L10A_1P8</text>
<text x="232.4" y="38.3">[10,12]</text>
<text x="237" y="38.3">VREF_MSM_HVPAD</text>
<text x="232.6" y="47.2">[13]</text>
<text x="235.6" y="47.2">VREG_S2A_S3A_0P87</text>
<text x="248.9" y="56.8">VSNS_S2A_S3A_P</text>
<text x="259.4" y="56.8">[13]</text>
<text x="20.5" y="61.7">VREG_S5B_0P915</text>
<text x="30.9" y="61.7">[10,17]</text>
<text x="20.7" y="67.3">VSNS_S5B_P</text>
<text x="28.7" y="67.3">[17]</text>
<text x="248.9" y="67.3">VSNS_S2A_S3A_M</text>
<text x="259.5" y="67.3">[13]</text>
<text x="20.7" y="79">VSNS_S5B_M</text>
<text x="28.8" y="79">[17]</text>
<text x="235.6" y="82.7">[13]</text>
<text x="238.6" y="82.7">VREG_S1A_0P87</text>
<text x="21.1" y="92.1">VREG_L10B_0P915</text>
<text x="31.9" y="92.1">[17]</text>
<text x="238.3" y="91.8">[13]</text>
<text x="241.3" y="91.8">VSNS_S1A_P</text>
<text x="238.3" y="103.5">[13]</text>
<text x="241.3" y="103.5">VSNS_S1A_M</text>
</g>
<g font-size=".8">
<text x="30.2" y=".9">5</text>
<text x="88.1" y=".9">4</text>
<text x="146.1" y=".9">3</text>
<text x="204" y=".9">2</text>
<text x="262" y=".9">1</text>
<text x=".3" y="23.5">D</text>
<text x="291.3" y="23.5">D</text>
<text x=".3" y="66.7">C</text>
<text x="291.3" y="66.7">C</text>
<text x=".3" y="110">B</text>
<text x="291.3" y="110">B</text>
<text x=".3" y="153.2">A</text>
<text x="291.3" y="153.2">A</text>
<text x="30.2" y="175">5</text>
<text x="88.1" y="175">4</text>
<text x="146.1" y="175">3</text>
<text x="204" y="175">2</text>
<text x="262" y="175">1</text>
</g>
</svg>
